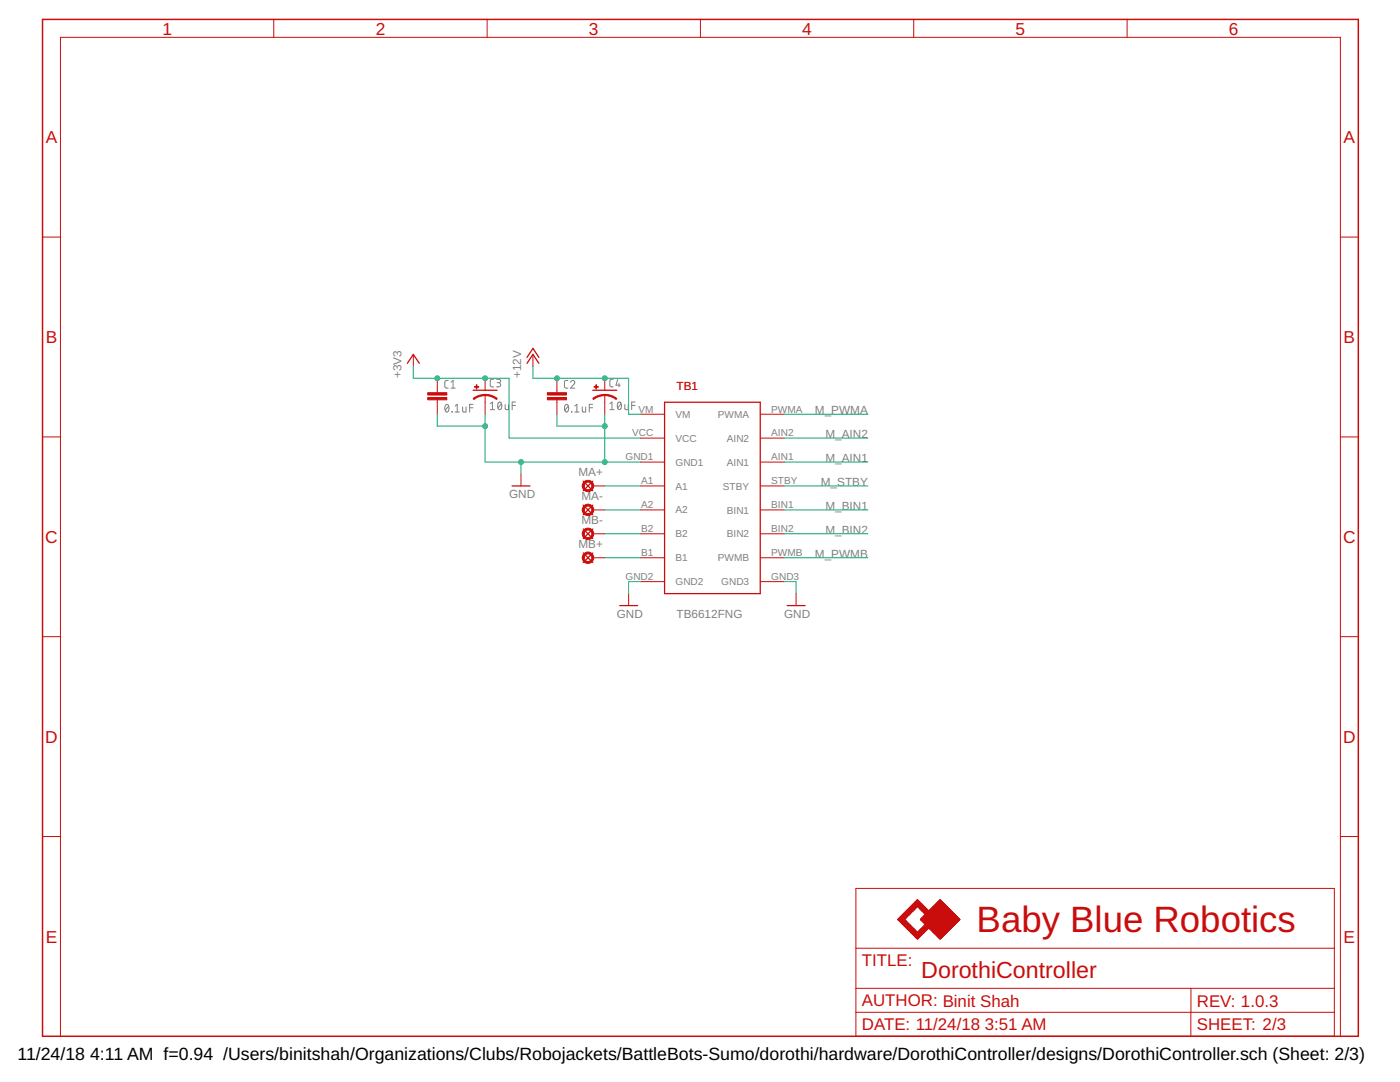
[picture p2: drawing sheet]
<svg xmlns="http://www.w3.org/2000/svg" width="279mm" height="216mm" viewBox="0 0 279 216" stroke-linecap="round" stroke-linejoin="round" font-family="sans-serif">
<g fill="none" stroke="#808080" stroke-width=".2">
<path d="M89.5 75.9h-.5l-.2 .4v.9l.3 .2h.4M90 77.4h.8M90 76.3l.4-.4v1.5M98.5 75.7h-.5l-.2 .3 .1 1 .1 .2h.5M99.1 75.7h.5l.3 .2-.2 .4h-.5M99.5 76.3a.42 .42 0 0 1 .4 .5 .42 .42 0 0 1-.4 .4h-.4M113.3 75.9l-.6 .1-.1 .3 .1 .9 .3 .2h.3M113.9 76.3a.42 .42 0 0 1 .6-.4 .42 .42 0 0 1 .1 .7l-.7 .8h.8M122.4 75.7h-.5l-.2 .3 .1 1 .1 .2h.5M123.3 75.7l-.4 1.2h.9M123.5 76.5v.7M89 80.8l.2-.1a.9 .9 0 0 1 0 1.5 .93 .93 0 0 1-.2-1.4z"/>
<path d="M89.5 81l-.6 .9M90.2 82.1l.1 .1zM90.8 82.2h.9M90.8 81l.4-.3v1.5M92.3 81.2l.1 .9 .2 .1h.4v-1M93.7 81.4h.7M94.4 80.7h-.7v1.5M97.8 80.6l.5-.4v1.5M97.8 81.7h.9M99.5 80.3l.2-.1a.9 .9 0 0 1 0 1.5 .96 .96 0 0 1-.2-1.4zM100.1 80.6l-.7 .8M100.8 80.7v.9l.3 .1h.4v-1"/>
<path d="M102.2 80.9h.7M102.9 80.2h-.7v1.5M112.8 80.8l.3-.1a.9 .9 0 0 1 0 1.5 .93 .93 0 0 1-.3-1.4zM113.4 81l-.7 .9M114 82.1l.1 .1zM114.7 82.2h.8M114.7 81l.4-.3v1.5M116.2 81.2v.9l.3 .1h.4v-1M117.6 81.4h.7M118.3 80.7h-.7v1.5M121.7 81.7h.9M121.7 80.6l.4-.4v1.5"/>
<path d="M123.4 80.3l.2-.1a.9 .9 0 0 1 0 1.5 .96 .96 0 0 1-.2-1.4zM124 80.6l-.7 .8M124.7 80.7v.9l.2 .1h.5v-1M126.1 80.9h.6M126.7 80.2h-.6v1.5"/>
</g>
<path d="M8.5 3.9h262.6v202.9h-262.6z" fill="none" stroke="#c90d0c" stroke-width=".3"/>
<g fill="none" stroke="#c90d0c" stroke-width=".2">
<path d="M54.6 3.9v3.6M97.2 3.9v3.6M139.8 3.9v3.6M182.4 3.9v3.6M224.9 3.9v3.6M8.5 47.3h3.6M267.5 47.3h3.6M82.5 70.7v2.4M87.3 75.5v2.9M87.3 79.8v2.9M96.8 75.5v2.4M96.8 78.8v3.9"/>
<path d="M106.4 70.7v2.4M111.1 75.5v2.9M111.1 79.8v2.9M120.7 75.5v2.4M120.7 78.8v3.9M8.5 87.2h3.6M104 94.6v2.4M118.3 97h2.4M127.8 92.2h4.8M127.8 97h4.8M127.8 87.4h4.8M127.8 82.7h4.8"/>
<path d="M151.7 92.2h4.8M151.7 97h4.8M151.7 87.4h4.8M151.7 82.7h4.8M267.5 87.2h3.6M118.3 101.7h2.4M118.3 106.5h2.4M118.3 111.3h2.4M125.5 118.4v2.4M127.8 101.7h4.8M127.8 106.5h4.8M127.8 111.3h4.8"/>
<path d="M127.8 116.1h4.8M151.7 101.7h4.8M151.7 106.5h4.8M151.7 111.3h4.8M151.7 116.1h4.8M158.9 118.4v2.4M8.5 127h3.6M267.5 127h3.6M8.5 166.9h3.6M170.8 177.3h95.5v29.5h-95.5zM182.6 180h.9M182.7 179.9h.8"/>
<path d="M182.8 179.9h.7M182.8 179.8h.6M182.9 179.8h.4M182.9 179.7h.4M183 179.6h.2M183.1 179.5h.1M187.2 180h.9M187.2 179.9h.8M187.3 179.9h.7M187.3 179.8h.6M187.4 179.8h.5M187.4 179.7h.4"/>
<path d="M187.5 179.7h.3M187.5 179.6h.2M187.6 179.6h.1M187.6 179.5h.1M267.5 166.9h3.6M170.8 197.2h95.5M170.8 189.2h95.5M179.2 183.5h1.4M179.2 183.5l1.4 .1M179.3 183.6h1.4M179.3 183.6l1.4 .1M179.4 183.7h1.4"/>
<path d="M179.5 183.7l1.3 .1M179.5 183.8h1.4M179.5 183.1h1.4M179.5 183.8l1.4 .1M179.6 183.9h1.4M179.6 183.9l1.4 .1M179.7 184h1.4M179.7 184l1.4 .1M179.8 184.1h1.4M179.9 184.1l1.3 .1M179.9 184.2h1.4M179.9 184.2l1.4 .1"/>
<path d="M180 184.3h1.4M180 184.3l1.4 .1M180.1 184.4h1.4M180.1 184.4l1.4 .1M180.2 184.5h1.4M180.2 184.5l1.4 .1M180.3 184.6h1.4M180.3 184.6l1.4 .1M180.4 184.7h1.4M180.4 182.2h1.4M180.4 184.7l1.4 .1M180.5 184.8h1.4"/>
<path d="M180.5 183.5h-1.3M180.6 184.8l1.3 .1M180.6 184.9h1.3M180.6 183.4h-1.4M180.6 184.9l1.4 .1M180.6 183.3l-1.3 .1M180.7 185h1.4M180.7 183.3h-1.4M180.7 185l1.4 .1M180.7 183.2l-1.3 .1M180.8 185.1h1.4M180.8 183.2h-1.4"/>
<path d="M180.8 185.1l1.4 .1M180.8 183.1l-1.3 .1M180.9 185.2h1.3M180.9 185.2l1.4 .1M180.9 183l-1.3 .1M181 185.3h1.4M181 183h-1.4M181 185.3l1.4 .1M181 182.9l-1.3 .1M181.1 185.4h1.4M181.1 182.9h-1.4M181.1 182.8l-1.4 .1"/>
<path d="M181.1 185.4l1.4 .1M181.2 182.8h-1.4M181.2 185.5h1.4M181.2 182.8h-1.3M181.3 185.5l1.3 .1M181.3 185.6h1.3M181.3 182.7h-1.4M181.3 185.6l1.4 .1M181.3 182.6l-1.3 .1M181.4 185.7h1.4M181.4 182.6h-1.4M181.4 185.7l1.4 .1"/>
<path d="M181.4 182.5l-1.3 .1M181.5 185.8h1.4M181.5 182.5h-1.4M181.5 185.8l1.4 .1M181.5 182.4l-1.4 .1M181.6 185.9h1.3M181.6 182.4h-1.4M181.6 185.9l1.4 .1M181.6 182.4h-1.3M181.7 186h1.3M181.7 182.3h-1.4M181.7 180.9h2.8"/>
<path d="M181.7 186h2.8M181.7 182.2l-1.3 .1M181.8 186.1h2.6M181.8 180.9h2.6M181.8 180.8h2.6M181.8 182.1l-1.4 .1M181.9 186.2h2.4M181.9 182.1h-1.4M181.9 182.1h-1.3M181.9 180.7h2.4M182 182h-1.4M182 186.3h2.2"/>
<path d="M182 180.6h2.2M182 181.9l-1.3 .1M182.1 180.6h2M182.1 181.9h-1.4M182.1 186.4h2M182.1 180.5h2M182.1 181.8l-1.3 .1M182.2 180.5h1.8M182.2 186.5h1.8M182.2 181.8h-1.4M182.2 180.4h1.8M182.2 181.7l-1.3 .1"/>
<path d="M182.3 186.6h1.6M182.3 181.7h-1.4M182.3 180.3h1.6M182.3 181.7h-1.3M182.4 180.3h1.5M182.4 186.7h1.4M182.4 181.6h-1.4M182.4 180.2h1.4M182.4 181.5l-1.3 .1M182.5 180.2h1.2M182.5 186.8h1.2M182.5 181.5h-1.4"/>
<path d="M182.5 180.1h1.2M182.5 181.4l-1.4 .1M182.6 186.9h1M182.6 181.4h-1.4M182.6 180h1M182.6 181.4h-1.3M182.7 187h.8M182.7 181.3h-1.4M182.7 181.3h-1.3M182.8 187.1h.6M182.8 181.2h-1.4M182.8 181.1l-1.3 .1"/>
<path d="M182.9 181.1h-1.4M182.9 187.2h.4M182.9 181l-1.4 .1M183 181h-1.4M183 187.3h.2M183 181h-1.3M183.1 187.4h.1M183.2 181h1.4M183.3 181l1.4 .1M183.3 181.1h1.4M183.4 181.1l1.3 .1M183.4 181.2h1.4"/>
<path d="M183.5 181.3h1.3M183.5 181.3h1.4M183.6 186.9l-1 .1M183.6 181.4h1.4M183.7 181.4l1.4 .1M183.7 183.5h7.9M183.7 183.4h7.8M183.7 181.5h1.4M183.7 183.5h7.8M183.8 181.5l1.3 .1M183.8 183.4h7.7M183.8 183.6h7.7"/>
<path d="M183.8 181.6h1.4M183.8 183.3h7.6M183.9 183.6h7.5M183.9 181.7h1.4M183.9 183.3h7.5M183.9 183.7h7.4M183.9 183.2h7.4M184 181.7l5.9 .1M184 183.7h7.3M184 183.2h7.3M184 183.8h7.2M184 181.8h5.9"/>
<path d="M184 183.1h7.2M184.1 183.8h7.1M184.1 183.1h7.1M184.1 181.8l5.9 .1M184.1 183.9h7M184.1 183h7M184.1 181.9h5.9M184.2 183.9h6.9M184.2 183h6.9M184.2 181.9l5.9 .1M184.2 184h6.9M184.2 182.9h6.8"/>
<path d="M184.2 182h5.9M184.3 184h6.7M184.3 182.9h6.7M184.3 182.1h5.9M184.3 184.1h6.6M184.3 182.8h6.6M184.4 184.1h6.5M184.4 182.8h6.5M184.4 182.1l5.9 .1M184.4 184.2h6.4M184.4 182.7h6.4M184.4 182.2h5.9"/>
<path d="M184.5 182.2l5.9 .1M184.5 182.7h6.3M184.5 186h-1.3M184.5 184.3h6.2M184.5 182.3h5.9M184.5 182.6h6.2M184.6 184.3h6.1M184.6 185.9l-1.4 .1M184.6 182.4h5.9M184.6 184.4h6.1M184.6 182.6h6.1M184.6 185.9h-1.3"/>
<path d="M184.6 182.5h6M184.7 185.8l-1.4 .1M184.7 184.4h5.9M184.7 182.4l5.9 .1M184.7 185.8h-1.4M184.8 185.7l-1.4 .1M184.8 185.7h-1.3M184.9 185.6l-1.4 .1M184.9 185.6h-1.4M185 185.5l-1.4 .1M185 185.5h-1.4M185.1 185.4l-1.4 .1"/>
<path d="M185.1 185.4h-1.4M185.2 185.3l-1.4 .1M185.2 185.3h-1.3M185.3 185.2l-1.4 .1M185.3 185.2h-1.3M185.4 185.2h4.4M185.4 181.7h4.4M185.5 181.7h4.3M185.5 185.3h4.3M185.5 181.6h4.2M185.5 185.3h4.2M185.6 185.4h4.1"/>
<path d="M185.6 181.6h4.1M185.6 181.5h4M185.7 185.4h3.9M185.7 181.5h3.9M185.7 185.5h3.8M185.7 181.4h3.8M185.8 185.5h3.7M185.8 181.4h3.7M185.8 185.6h3.6M185.8 181.3h3.6M185.9 185.6h3.5M185.9 181.3h3.5"/>
<path d="M185.9 185.7h3.4M185.9 181.2h3.4M186 185.7h3.3M186 181.2h3.3M186 185.8h3.3M186 181.1h3.2M186.1 185.8h3.1M186.1 181.1h3.1M186.1 185.9h3M186.1 181h3M186.2 185.9h2.9M186.2 181h2.9"/>
<path d="M186.2 180.9h2.8M186.2 186h2.8M186.3 186.1h2.7M186.3 180.9h2.7M186.3 180.8h2.6M186.4 186.1h2.5M186.4 180.8h2.5M186.4 186.2h2.5M186.4 180.7h2.4M186.5 186.2h2.3M186.5 180.7h2.3M186.5 186.3h2.2"/>
<path d="M186.5 180.6h2.2M186.6 186.3h2.1M186.6 180.6h2.1M186.6 186.4h2M186.6 180.5h2M186.7 186.4h1.9M186.7 180.5h1.9M186.7 186.5h1.9M186.7 180.4h1.8M186.8 186.5h1.7M186.8 180.4h1.7M186.8 186.6h1.6"/>
<path d="M186.8 180.3h1.6M186.9 186.6h1.5M186.9 180.3h1.5M186.9 186.7h1.4M186.9 180.2h1.4M187 186.7h1.3M187 180.2h1.3M187 186.8h1.3M187 180.1h1.2M187.1 186.8h1.1M187.1 180.1h1.1M187.1 180h1"/>
<path d="M187.2 186.9h.9M187.2 187h.8M187.3 187.1h.7M187.3 187.1h.6M187.4 187.2h.5M187.5 187.2h.3M187.5 187.3h.2M187.6 187.3h.1M187.6 187.4h.1M188.2 186.9h-1.1M189 186h-2.8M189.9 185.1l-5.9 .1"/>
<path d="M189.9 185.1h-5.9M190 185l-5.9 .1M190 185h-5.9M190.1 184.9l-5.9 .1M190.1 184.9h-5.8M190.2 184.8l-5.9 .1M190.2 184.8h-5.9M190.3 184.7l-5.9 .1M190.4 184.7h-6M190.4 184.6l-5.9 .1M190.4 184.6h-5.9M190.5 184.5l-5.9 .1"/>
<path d="M190.6 184.5h-6M237.7 197.2v4.8M12.1 206.8v-199.3h255.4v199.3M170.8 202h95.5M237.7 202v4.8"/>
</g>
<g fill="none" stroke="#c90d0c" stroke-width=".25">
<path d="M81.3 72.5l1.2-1.8 1.2 1.8M94.4 77.9h4.8M105.2 72.5l1.2-1.8 1.1 1.8M105.2 71.3l1.2-1.8 1.1 1.8M118.3 77.9h4.8M102.2 97h3.6M116.4 96l1.9 1.9M118.3 96l-1.9 1.9M132.6 80.3h19.1v38.1h-19.1zM116.4 110.3l1.9 1.9M116.4 100.8l1.9 1.9M116.4 105.6l1.9 1.9"/>
<path d="M118.3 110.3l-1.9 1.9M118.3 100.8l-1.9 1.9M118.3 105.6l-1.9 1.9M123.7 120.8h3.6M157.1 120.8h3.6"/>
</g>
<g fill="#c90d0c" stroke="#c90d0c" stroke-width=".2">
<path d="M85.4 79.3h3.8v.5h-3.8z"/>
<path d="M85.4 78.4h3.8v.4h-3.8z"/>
<path d="M109.2 79.3h3.9v.5h-3.9z"/>
<path d="M109.2 78.4h3.9v.4h-3.9z"/>
<path d="M94.7 77.1h.8v.2h-.8z"/>
<path d="M95.1 76.8h.1v.8h-.1z"/>
<path d="M118.6 77.1h.8v.2h-.8z"/>
<path d="M118.9 76.8h.1v.8h-.1z"/>
</g>
<g fill="#c90d0c" stroke="#c90d0c" stroke-width=".2">
<path d="M96.8 78.7l1.3 .2 1.1 .6-.1 .2-1.3-.6-1-.2z" fill-rule="evenodd"/>
<path d="M94.4 79.5l1.1-.6 1.3-.2v.3l-1.4 .2-.8 .5z" fill-rule="evenodd"/>
<path d="M120.7 78.7l1.3 .2 1.1 .6-.1 .2-1.4-.6-.9-.2z" fill-rule="evenodd"/>
<path d="M118.3 79.5l1.1-.6 1.3-.2v.3l-1.4 .2-.9 .5z" fill-rule="evenodd"/>
<path d="M116.6 110.4a1.15 1.15 0 0 1 1.8 .3 1.15 1.15 0 0 1-.8 1.7 1.15 1.15 0 0 1-1.4-1.1h.4a.77 .77 0 0 1 1.1-.7 .77 .77 0 0 1 .1 1.3 .77 .77 0 0 1-1.2-.4v-.2h-.4z" fill-rule="evenodd"/>
<path d="M116.6 100.9a1.15 1.15 0 0 1 1.8 .3 1.15 1.15 0 0 1-.8 1.6 1.15 1.15 0 0 1-1.4-1.1h.4a.77 .77 0 0 1 1.1-.6 .77 .77 0 0 1 .1 1.3 .77 .77 0 0 1-1.2-.4v-.3h-.4z" fill-rule="evenodd"/>
<path d="M116.6 96.1a1.15 1.15 0 0 1 1.8 .3 1.15 1.15 0 0 1-.8 1.7 1.15 1.15 0 0 1-1.4-1.1h.4a.77 .77 0 0 1 1.1-.7 .77 .77 0 0 1 .1 1.3 .77 .77 0 0 1-1.2-.4v-.2h-.4z" fill-rule="evenodd"/>
<path d="M116.6 105.6a1.15 1.15 0 0 1 1.8 .4 1.15 1.15 0 0 1-.8 1.6 1.15 1.15 0 0 1-1.4-1.1h.4a.77 .77 0 0 1 1.1-.6 .77 .77 0 0 1 .1 1.2 .77 .77 0 0 1-1.2-.4v-.2h-.4z" fill-rule="evenodd"/>
</g>
<g fill="none" stroke="#0dab76" stroke-width=".2">
<path d="M82.5 73.1v2.4h19.1v11.9h26.2M106.4 73.1v2.4h19.1v7.2h2.3M87.3 82.7v2.3h9.5M96.8 82.7v9.5h31M104 92.2v2.4M111.1 82.7v2.3h9.6M120.7 82.7v9.5M120.7 97h7.1M156.5 87.4h16.7M156.5 82.7h16.7M156.5 92.2h16.7M156.5 97h16.7"/>
<path d="M120.7 101.7h7.1M120.7 106.5h7.1M120.7 111.3h7.1M127.8 116.1h-2.3v2.3M156.5 116.1h2.4v2.3M156.5 101.7h16.7M156.5 106.5h16.7M156.5 111.3h16.7"/>
</g>
<g fill="#0dab76" stroke="#0dab76" stroke-width=".2">
<circle cx="87.3" cy="75.5" r=".49"/>
<circle cx="96.8" cy="75.5" r=".49"/>
<circle cx="111.1" cy="75.5" r=".49"/>
<circle cx="120.7" cy="75.5" r=".49"/>
<circle cx="120.7" cy="85" r=".49"/>
<circle cx="96.8" cy="85" r=".49"/>
<circle cx="104" cy="92.2" r=".49"/>
<circle cx="120.7" cy="92.2" r=".49"/>
</g>
<text font-size="7.3" fill="#c90d0c" x="194.9" y="186.1">Baby Blue Robotics</text>
<text font-size="4.6" fill="#c90d0c" x="183.9" y="195.1">DorothiController</text>
<g font-size="3.5" fill="#c90d0c">
<text x="32.4" y="6.9">1</text>
<text x="75" y="6.9">2</text>
<text x="117.5" y="6.9">3</text>
<text x="160.1" y="6.9">4</text>
<text x="202.7" y="6.9">5</text>
<text x="245.3" y="6.9">6</text>
<text x="9.1" y="28.6">A</text>
<text x="268.2" y="28.6">A</text>
<text x="9.1" y="68.5">B</text>
<text x="268.2" y="68.5">B</text>
<text x="9" y="108.3">C</text>
<text x="268" y="108.3">C</text>
<text x="9" y="148.2">D</text>
<text x="268" y="148.2">D</text>
<text x="9.1" y="188.1">E</text>
<text x="268.2" y="188.1">E</text>
</g>
<g font-size="3.5">
<text x="3.5" y="211.4">11/24/18</text>
<text x="18" y="211.4">4:11 AM f=0.94 /Users/binitshah/Organizations/Clubs/Robojackets/BattleBots-Sumo/dorothi/hardware/DorothiController/designs/DorothiController.sch (Sheet: 2/3)</text>
</g>
<g font-size="3.4" fill="#c90d0c">
<text x="172" y="192.8">TITLE:</text>
<text x="172" y="200.8">AUTHOR: Binit Shah</text>
<text x="238.9" y="200.9">REV: 1.0.3</text>
<text x="172" y="205.6">DATE: 11/24/18</text>
<text x="196.5" y="205.6">3:51 AM</text>
<text x="238.9" y="205.6">SHEET: 2/3</text>
</g>
<g font-size="2.3" fill="#808080">
<text x="80.1" y="75.5" transform="rotate(-90 80.1 75.5)">+3V3</text>
<text x="104" y="75.5" transform="rotate(-90 104 75.5)">+12V</text>
<text x="135" y="77.9">TB1</text>
<text x="162.6" y="82.6">M_PWMA</text>
<text x="164.7" y="87.4">M_AIN2</text>
<text x="115.4" y="95.1">MA+</text>
<text x="164.7" y="92.2">M_AIN1</text>
<text x="101.6" y="99.4">GND</text>
<text x="116" y="99.8">MA-</text>
<text x="163.8" y="97">M_STBY</text>
<text x="164.7" y="101.7">M_BIN1</text>
<text x="116" y="104.6">MB-</text>
<text x="164.7" y="106.5">M_BIN2</text>
<text x="115.4" y="109.4">MB+</text>
<text x="162.6" y="111.3">M_PWMB</text>
<text x="123.1" y="123.2">GND</text>
<text x="135" y="123.2">TB6612FNG</text>
<text x="156.5" y="123.2">GND</text>
</g>
<g font-size="2" fill="#808080">
<text x="127.4" y="82.3">VM</text>
<text x="134.8" y="83.4">VM</text>
<text x="143.3" y="83.4">PWMA</text>
<text x="153.9" y="82.3">PWMA</text>
<text x="126.2" y="87.1">VCC</text>
<text x="134.8" y="88.1">VCC</text>
<text x="145.1" y="88.1">AIN2</text>
<text x="153.9" y="87.1">AIN2</text>
<text x="124.8" y="91.9">GND1</text>
<text x="134.8" y="92.9">GND1</text>
<text x="145.1" y="92.9">AIN1</text>
<text x="153.9" y="91.9">AIN1</text>
<text x="128" y="96.6">A1</text>
<text x="128" y="101.4">A2</text>
<text x="134.8" y="97.7">A1</text>
<text x="144.3" y="97.7">STBY</text>
<text x="153.9" y="96.6">STBY</text>
<text x="153.9" y="101.4">BIN1</text>
<text x="128" y="106.2">B2</text>
<text x="134.8" y="102.5">A2</text>
<text x="134.8" y="107.2">B2</text>
<text x="145.1" y="102.5">BIN1</text>
<text x="145.1" y="107.2">BIN2</text>
<text x="153.9" y="106.2">BIN2</text>
<text x="128" y="111">B1</text>
<text x="134.8" y="112">B1</text>
<text x="143.3" y="112">PWMB</text>
<text x="153.9" y="111">PWMB</text>
<text x="124.8" y="115.7">GND2</text>
<text x="134.8" y="116.8">GND2</text>
<text x="143.9" y="116.8">GND3</text>
<text x="153.9" y="115.7">GND3</text>
</g>
</svg>
